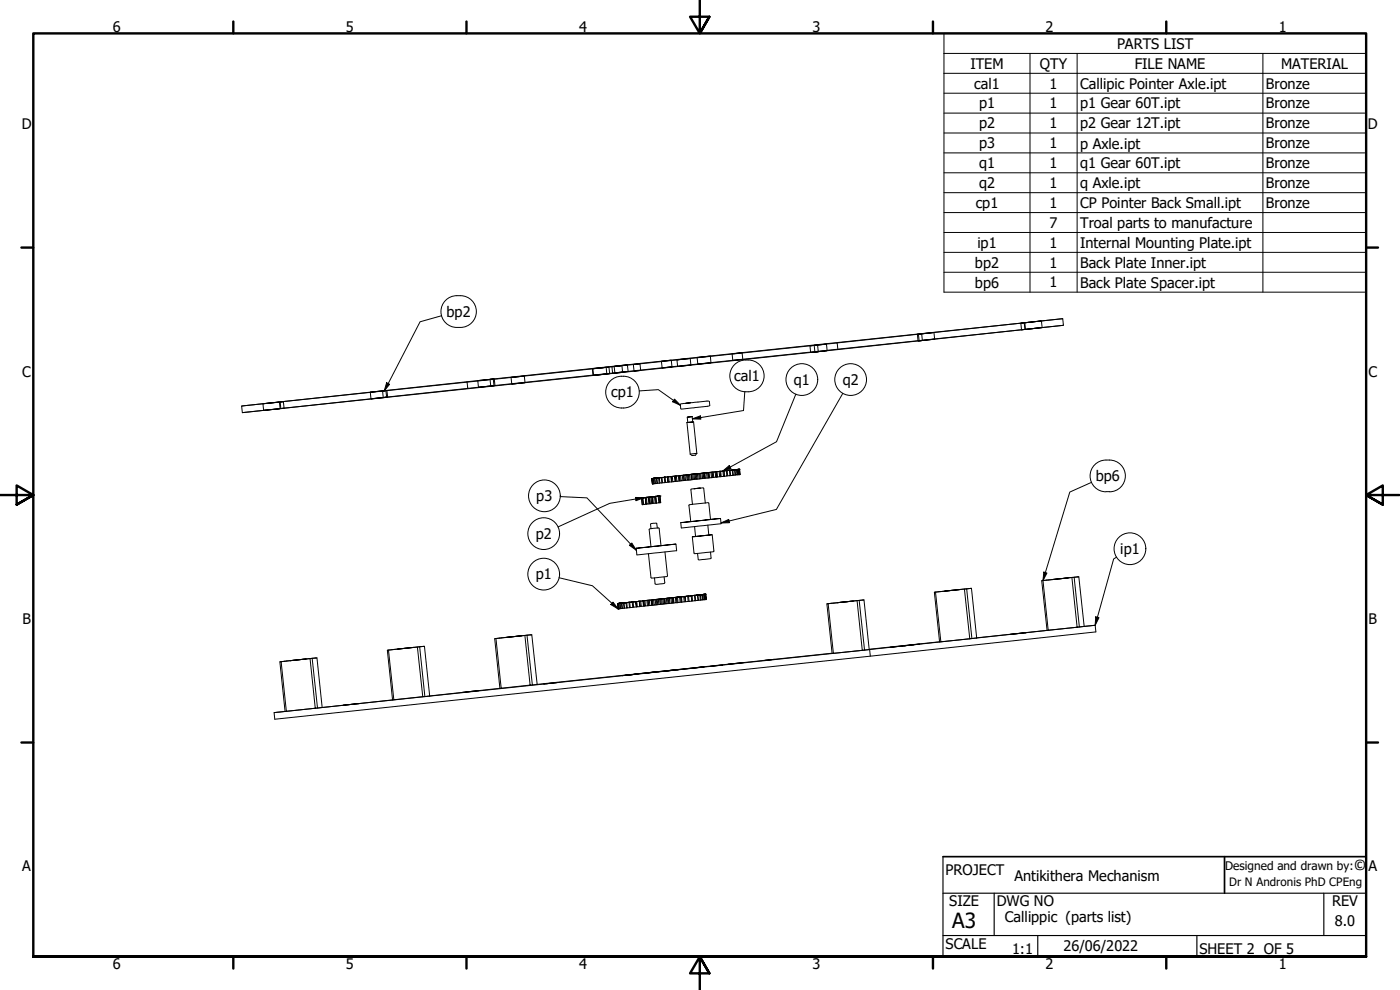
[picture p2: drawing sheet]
<svg xmlns="http://www.w3.org/2000/svg" width="420mm" height="297mm" viewBox="0 0 420 297" stroke-linecap="round" stroke-linejoin="round" font-family="sans-serif">
<!-- layer: Visible (ANSI) -->
<g fill="none" stroke="#000" stroke-width=".3">
<path d="M280.3 99.8l.2 2M306.4 97l.9-.2zM306.4 97l.2 2M306.6 99l1-.2zM307.4 96.8l.2 2M307.6 96.8l.2 2M307.6 96.8l4.9-.5zM307.8 98.8l4.9-.5zM312.5 96.3l.3 2M318.9 95.6l-67.7 7.3M319.2 97.6l-178.8 18.9-.2-2-67.7 7.3M111.1 117.7l.2 2"/>
<path d="M111.2 117.7l4.9-.5zM111.4 119.7l4.9-.5zM114.8 117.3l1-.1zM114.8 117.3l.2 2M115 119.3l1-.1zM115.8 117.2l.2 2M116.1 117.2l.2 2M140.4 116.5l-67.7 7.3M143.4 114.2l.2 2M143.4 114.2l4.9-.5zM143.6 116.2l4.9-.5zM147.1 113.8l.9-.1z"/>
<path d="M147.1 113.8l.2 2M147.3 115.8l1-.1zM148 113.7l.3 2M148.3 113.7l.2 2M153.4 113.2l.2 2M153.4 113.2l4-.4zM153.6 115.2l4-.4zM157.4 112.8l.2 2M177.8 110.6l.2 2M177.8 110.6l4.9-.5zM177.9 110.6l.2 2M178 110.6l3.9-.4z"/>
<path d="M178 112.6l4.9-.5zM178.2 112.6l3.9-.4zM181.9 110.2l.2 2M182.8 110.1l.2 2M183.6 110l.3 2M183.7 110l2.9-.3zM183.9 112l3-.3zM184.3 109.9l.2 2M184.4 109.9l3.9-.4zM184.6 111.9l3.9-.4zM186.6 109.7l.3 2M188.3 109.5l.2 2"/>
<path d="M190.1 109.4l.2 2M190.1 109.3l2-.1zM190.3 111.3l2-.1zM192.1 109.2l.2 2M198.5 108.4l3-.3zM198.5 108.4l.2 2M198.7 110.4l3-.3zM201.5 108.1l.2 2M203.2 108l.2 2M203.2 108l3.9-.4zM203.4 110l3.9-.5zM207.1 107.6l.2 1.9"/>
<path d="M209.2 107.3l.2 1.9M209.3 107.3l3.9-.5zM209.4 109.2l4-.4zM213.2 106.8l.2 2M219.7 106.2l.2 1.9M219.8 106.2l2.9-.3zM220 108.1l2.9-.2zM222.7 105.9l.2 2M243.1 103.8l.2 2M243.1 103.7l4.9-.5zM243.3 105.7l4.9-.5zM244.3 103.6l1-.1z"/>
<path d="M244.3 103.6l.3 2M244.6 105.6l.9-.1zM245.4 103.5l.2 2M248 103.2l.2 2M251.5 104.9l67.7-7.3-.3-2-178.7 18.9M275.3 100.3l.2 2M275.4 100.3l4.8-.5zM275.5 102.3l5-.5zM275.6 100.3l1-.2zM275.6 100.3l.2 2M275.8 102.3l1-.2zM276.6 100.1l.2 2"/>
<path d="M72.5 121.8l178.7-18.9 .3 2-178.8 18.9zM78.9 121.1l.2 2M79 121.1l4.8-.5zM79.2 123.1l4.8-.5zM83.9 120.6l.2 2M84.1 120.6l.9-.1zM84.1 120.6l.2 2M84.3 122.6l1-.1zM85 120.5l.3 2M204.3 121.1l8.4-.8 .2 .2 .1 1.2-.7 .2-7.9 .9-.2-1.4zM205.8 121l1.5-.2zM206.2 126.8l1.9-.2z"/>
<path d="M206.2 126.8l.9 9.5M206.2 125.2l1.5-.2zM206.2 125.2l.2 1.6M207.7 125l.2 1.6M208.2 126.6l.9 9.4M209.1 136l-2 .3M209.1 136a1.26 1.26 0 0 1-2 .3M192.5 149.4l.2 2h.3M192.5 149.4l.2 2M192.7 151.4h.1M192.8 149.4l.5-.1-.8 .1M192.8 149.4l.2 2"/>
<path d="M192.8 149.4h.2M192.9 149.4l.4-.1-.8 .1M192.9 149.4h.1M193 149.4l.2 2 .7-.1M193 151.4h.2M193.3 149.3h.1M193.7 149.3l.2 2zM193.8 149.3l3-.3zM193.9 149.3l-1 .1M193.9 149.3h.1M194 149.3l-1 .1M194 149.3l.2 1.9h.5"/>
<path d="M194.2 151.2l-.3 .1M194.8 149.2l.2 2h-.3l-.2-2M195 149.2l-1 .1M195 149.2l.2 2h-.2M195.4 149.1l.2 2h.2M195.4 158.6l-.6 .3 .6 5.1M195.4 149.1l-.4 .1M195.6 151.1l-.4 .1M195.6 149.1l-1.7 .2M195.6 143.6l.7-.1zM195.6 143.6l.2 1.6-.2-1.6M195.7 143.6l.7-.1-.7 .1"/>
<path d="M195.7 143.6l.2 1.6M195.7 143.6h.1M195.7 149.1l1.1-.1zM195.8 145.2h.1M195.8 143.6l.2 1.5h.2M195.9 149l.2 2-.3 .1-.2-2M196 145.1l-.1 .1M196 143.5h.6l-.8 .1M196 143.5h.1M196 143.5l.2 1.6M196.1 143.5l.2 1.6h.3M196.2 149h.5z"/>
<path d="M196.2 145.1h.1M196.3 143.5h.1M196.4 149l-1 .1M196.4 149l.2 2h-.5M196.4 143.5h.5h-.8M196.4 143.5h.1M196.4 143.5l.2 1.6M196.4 143.5h.2M196.5 143.5h.1M196.6 143.5l.1 1.6h.4M196.6 145.1h.1M196.6 149l-1 .1"/>
<path d="M196.6 149h.4M196.7 149h.1M196.7 149l.2 1.9M196.7 149h-.3M196.8 149l.1 1.9M196.8 143.5h.1M196.9 150.9l-.3 .1M197 149h.1M197 143.5l.4-.1-.8 .1M197 143.5h.1M197 143.5l.1 1.6M197.1 143.5l.2 1.5h.5"/>
<path d="M197.3 158.4l-1.9 .2M197.3 158.4l.5 .2 .6 5.1M197.3 158.4l-.3-1.4h-.9l-.8 .2 .1 1.4M197.3 143.4h.1M197.3 145l-.2 .1M197.4 148.9h.1M197.4 148.9l-.8 .1 .4-.1M197.5 148.9h-.5M197.5 148.9l-.8 .1M197.5 148.9l.2 2h-.7M197.5 148.9h.2M197.7 143.4l.3-.1-.9 .2"/>
<path d="M197.7 143.4h.1M197.7 143.4l.1 1.6M197.7 143.4h.2M197.7 150.9h.3M197.9 148.8l-.6 .1 .8-.1-.8 .1h.4M197.9 148.8l-1.1 .2h.2M197.9 148.8h.1M197.9 143.4h.1M197.9 143.4l.1 1.5h.6M198 144.9l-.2 .1M198.1 148.8l.1 2-.2 .1-.3-2M198.1 148.8h.1"/>
<path d="M198.1 148.8l.1 2M198.5 143.3l.3-.1-1 .2M198.5 143.3h.1M198.5 143.3l.1 1.6M198.5 143.3h.2M198.6 143.3h.1M198.7 143.3l.1 1.6 .7-.1M198.8 144.9h-.2M199.3 143.2h.3l-.9 .1M199.3 143.2h.1M199.3 143.2l.2 1.6M199.4 143.2h.1"/>
<path d="M199.6 143.2l-.9 .1M199.6 143.2l.2 1.6 .7-.1M199.6 143.2h-.3M199.8 144.8h-.3M200.3 143.1l.2 1.6-.1-1.6M200.4 143.1h.1l-1.2 .1M200.4 143.1h.1l-.9 .1M200.4 143.1h.1M200.4 143.1h.2M200.7 143.1l.1 1.5h.7M200.8 144.6l-.3 .1M201.3 143l.2 1.6v-1.6"/>
<path d="M201.5 143l-.9 .1M201.5 143h.1M201.6 144.6h.3M201.8 142.9l.1 1.7 .7-.1M201.8 142.9l-.3 .1M202.4 142.9l.2 1.6 .2-.1-.2-1.5M202.6 142.9h-.8M202.6 142.9h.1M202.6 142.9l.2 1.5h.4M202.9 142.8l-.3 .1M203 142.8l.2 1.6 .6-.1M203.8 142.7h.1"/>
<path d="M203.9 142.7l.1 1.6h.4M203.9 142.7l-1 .1M203.9 142.7l.2 1.6h-.3l-.2-1.5M204.3 142.7l.1 1.6 .5-.1M204.3 142.7h-.4M204.3 156.8l11.9-1.2zM205.1 142.6l.2 1.6h-.4l-.1-1.6M205.2 142.6l-1 .1M205.2 142.6l-.9 .1M205.2 142.6l.1 1.6M205.2 142.6h.4M205.6 142.6l.1 1.5h.5"/>
<path d="M205.7 144.1l-.3 .1M205.8 142.5l6-.6zM206 142.5l.2 1.6 .3-.1-.1-1.5M206.4 142.4l1.3-.1zM206.5 142.4l-1.3 .2M206.6 142.4l-1 .2M206.6 142.4l.2 1.6h-.3M206.9 142.4l.2 1.6M206.9 142.4h-.4M207.1 144h-.3M207.5 144h-.4M207.6 142.3l.2 1.6-.3 .1-.2-1.6"/>
<path d="M207.8 151.3l-.9 .1-.1 .2 .5 4.9M207.9 142.3l1.6-.2zM207.9 142.3l-1 .1M207.9 142.3l.2 1.6h-.3M208.2 142.3l-1.3 .1M208.3 142.3l.1 1.5h.4M208.3 146.6l1.9-.1zM208.3 142.3h-.4M208.4 142.2h.6zM208.4 143.8l-.3 .1M208.4 158l.3 3M209 142.2l.1 1.6h-.3l-.2-1.6"/>
<path d="M209 142.2h.1M209.3 142.1l-1 .2M209.3 142.1l-1.1 .2M209.3 142.1l.2 1.6-.4 .1M209.7 142.1l.1 1.6h.3M209.7 142.1h-.4M209.8 143.7h-.3M210.3 142.1l.1 1.5-.3 .1-.2-1.6M210.7 142l-1.4 .1M210.7 142l-1 .1M210.7 142l.2 1.6h-.5M211 142l.2 1.5h.2"/>
<path d="M211 142h-.3M211.2 143.5l-.3 .1M211.2 141.9l.2 1.6h.3l-.2-1.6M211.7 150.9l-3.9 .4M211.7 150.9l.8-.1 .2 .2 .5 4.9M211.7 150.9l-.6-4.5-3.6 .3 .3 4.6M212 141.8l-1 .2M212 141.8l.2 1.7h-.5M212 141.8h.4M212.4 141.8l.3 1.6M212.4 157.6l.3 3M212.6 143.4l-.4 .1"/>
<path d="M212.8 141.8l.2 1.6h-.3l-.2-1.6M213.4 141.7l-1 .1M213.4 141.7l.1 1.6-.5 .1M213.7 141.7l-1.7 .1M213.7 141.7l.2 1.6M213.7 141.7h-.3M213.7 141.7h.1M213.8 143.3h-.3M214 141.6l.2 1.6-.3 .1M214.6 141.6l-.9 .1M214.6 141.6l.2 1.6h-.6M214.8 143.2h.3"/>
<path d="M214.9 141.5l-1.2 .2M214.9 141.5l.2 1.7M214.9 141.5h.1M214.9 141.5l-.3 .1M215.2 141.5l.1 1.6-.2 .1M215.8 141.5h-.9M215.8 141.5l.2 1.5-.7 .1M216 143h.3M216.1 141.4h.1M216.1 141.4l.2 1.6M216.1 141.4l-.3 .1M216.2 155.6l.2 1.5-10.4 1.2-1.5 .1-.2-1.6"/>
<path d="M216.3 141.4l.2 1.6h-.2M217 141.3l-.9 .1M217 141.3l.1 1.6-.6 .1M217.2 141.3l-1.1 .1M217.2 141.3h.1M217.2 141.3l.2 1.6M217.2 141.3h-.2M217.3 141.3l.1 1.6M217.4 142.9h-.3M218 141.2l-1 .1h.2M218 141.2l.1 1.6-.6 .1M218 141.2h.2"/>
<path d="M218.2 141.2h.1M218.2 141.2l-1.2 .1h.2M218.4 142.8h-.3M218.9 141.1l-.9 .1M218.9 141.1l-.9 .1h.2M218.9 141.1l.2 1.6-.7 .1-.2-1.6M218.9 141.1h.2M219 141.1h.1M219.1 141.1h.1M219.1 141.1h-.2M219.3 142.7h-.2M219.7 141l-.9 .1h.3"/>
<path d="M219.7 141h.1M219.8 141l-1 .1h.3M219.8 141l.1 1.6-.6 .1-.2-1.6M219.8 141h.1M219.9 141h.1M219.9 141h-.2M220.1 142.6h-.2M220.3 141h.1M220.4 141l-.9 .1 .4-.1M220.4 141h-.9h.4M220.4 141l.2 1.6h-.5l-.2-1.6M220.4 141h.2"/>
<path d="M220.6 141h.1M220.7 141h.1M220.8 142.5l-.2 .1M221 140.9l-.9 .1h.5M221 140.9l.2 1.6h-.4l-.2-1.5M221 140.9h.1M221.1 140.9h.1M221.2 140.9l.7-.1 .2 1.6-.3-1.6zM221.2 142.5h.1M221.2 140.9h.1M221.3 140.9l.7-.1zM221.4 140.9l-.8 .1 .5-.1"/>
<path d="M221.4 140.9l.2 1.5-.3 .1-.2-1.6M221.5 140.8l-.5 .1 .7-.1M221.5 140.8l.2 1.6h.2l-.2-1.6M221.5 140.8h.1M221.5 140.8l-.1 .1M221.6 142.4h.1M221.7 140.8h.1M221.8 140.8h.1M222 140.8l.1 1.6M222 140.8h.1M222 142.4h-.1M190.9 164.5l11.9-1.2z"/>
<path d="M195.7 180l.2 1.6h-.3l-.2-1.6M195.8 180l-.9 .1M195.8 180l.1 1.6M196.1 179.9l4.9-.5zM196.2 179.9l.1 1.7 .5-.1M196.2 179.9l-.4 .1M197 179.9l.1 1.6h-.3l-.2-1.6M197.2 179.9h-1M197.2 179.9l.2 1.5-.3 .1M197.6 179.8l.1 1.6 .4-.1M197.6 179.8l-.4 .1M198.3 179.7l.2 1.6h-.4l-.1-1.5"/>
<path d="M198.6 179.7l-1 .1M198.6 179.7l.2 1.6h-.3M199 179.6l.1 1.7 .3-.1M199 179.6l-.4 .1M199.3 179.6l.1 1.6h.3l-.1-1.6M199.3 173.1l.2 1.8-.2 .2-1.8 .2-.9-.1-.2-1.8M199.6 179.6l-4.2 .4M199.6 165.6l.7 7.1-.1 .3-4.7 .5-.9-7.4M200 179.6h-1M200 179.6l.2 1.5-.5 .1M200.3 179.5l.2 1.6h.2M200.3 179.5l-.3 .1"/>
<path d="M200.9 179.4l.1 1.6-.3 .1-.2-1.6M201.3 179.4l-1 .1M201.3 179.4l.2 1.6h-.5M201.5 179.4l2-.2zM201.7 179.4l.3 1.6M201.7 179.4h-.4M202.1 179.3l.2 1.6-.3 .1-.2-1.6M202.6 179.3h.1M202.7 179.3l-1 .1M202.7 179.3l.2 1.5-.6 .1M202.9 163.3l.2 2-11.3 1.1-.7 .1-.2-2M203 179.2l.2 1.6"/>
<path d="M203 179.2l-.3 .1M203.2 179.2l1.7-.2zM203.2 179.2h.1M203.3 179.2l.2 1.6h-.3M203.6 179.1h.1M203.9 179.1l-4.3 .5M203.9 179.1h.1M204 179.1l-1 .1M204 179.1l.1 1.6-.6 .1M204.3 179.1l.2 1.6M204.3 179.1h-.3M204.5 179.1l.2 1.6h-.2"/>
<path d="M205.1 179l-1.2 .1M205.1 179h.1M205.2 179l-.9 .1M205.2 179l.2 1.6-.7 .1M205.5 179l.3 1.5-.2-1.5M205.5 179h-.3M206.3 178.9l-1.2 .1M206.3 178.9h.1M206.4 178.9l-1.1 .1h.2M206.4 178.9l.1 1.6h-.7M206.6 178.8h.1M206.6 178.8l-.2 .1"/>
<path d="M207.3 178.8l-1.3 .1h.3M207.3 178.8h.1M207.4 178.8l-1 .1 .2-.1M207.4 178.8l.2 1.6-.8 .1-.2-1.7M207.6 178.8h.1M207.7 178.7l-.3 .1M207.8 161.1l5.9-.7zM208.4 178.6l-1.3 .2h.2M208.4 178.6v.1M208.4 178.6l-1.1 .2 .4-.1M208.4 178.6l.2 1.6-.7 .1-.2-1.6M208.4 178.7h.1"/>
<path d="M208.4 178.6h.2M208.6 178.6l.2 1.6M209.1 178.6h.1M209.2 178.5l-1.3 .2 .5-.1M209.2 178.5h.1M209.3 178.5l-1.1 .2 .4-.1M209.3 178.5l.2 1.7h-.7M209.3 178.5h.2M209.6 178.5l1.1-.1 .1 1.6-.4 .1-.2-1.6zM209.8 178.5h.1M209.8 178.5l-1.1 .1 .5-.1M210 178.5h.1"/>
<path d="M210 178.5h-.2M210 178.5l-1 .1 .5-.1M210 178.5l.2 1.6h-.6l-.1-1.6M210 178.5h.2M210.2 178.5h.1M210.6 178.4h.1M210.8 178.4l-1.4 .1h.6M210.8 178.4h.1M210.8 180h.1M210.9 178.4h.1M211 178.4l-1 .1 .6-.1M211 178.4h.1"/>
<path d="M211.1 178.4h.1M211.2 178.4l-1.1 .1 .7-.1M211.2 178.4l.1 1.5-.4 .1-.1-1.6M211.2 178.3l-.7 .1 1-.1M211.2 178.3l.2 1.6h.3l-.2-1.6M211.2 178.3v.1M211.3 179.9h.1M211.5 178.3h.1M211.6 178.3l-1.2 .1h.7M211.7 179.9h.1M211.7 178.3l-.9 .1 .8-.1M211.7 178.3l-.8 .1 .9-.1"/>
<path d="M211.7 178.3l.2 1.6-.3-1.6M211.7 178.3h.1M211.8 178.3l.2 1.6-.2-1.6M211.8 178.3l-1.1 .1 .8-.1M211.9 179.9h.1M213.2 165.6l.2 2-1.9 .2-1.9 .2-.3-1.9M213.7 160.4l.5 5.1-4.1 .5a1.93 1.93 0 0 1-1.8-.1l-.5-4.8M259.3 180l-11.1 1.2 1.5 14.9 .4-.1M280.8 177.7h-.4M283.5 177.4l4.9-.5zM290.1 176.7l1.4-.2 1.6 14.9-1.4 .2zM290.1 176.7h-.7"/>
<path d="M291.5 176.5l-11.1 1.2 1.6 14.9M313 174.2h-.4M315.8 173.9l4.9-.5zM322.4 173.2l1.4-.2 1.6 14.9-1.5 .2zM322.4 173.2l-.7 .1M323.8 173l-11.2 1.2 1.6 14.9M84.4 198.5l-.4 .1M87.1 198.2l4.9-.5zM93.7 197.5l1.4-.1 1.6 14.9-1.4 .2zM93.7 197.5l-.7 .1M95.1 197.4l-11.1 1.2 1.6 14.9M116.6 195.1h-.4"/>
<path d="M119.3 194.8l4.9-.5zM125.9 194l1.5-.1 1.5 14.9-1.4 .2zM125.9 194l-.6 .1M127.4 193.9l-11.2 1.2 1.6 14.9M148.8 191.6h-.3M151.6 191.3l4.9-.5zM158.2 190.6l1.4-.2 1.6 14.9-1.4 .2zM158.2 190.6l-.7 .1M159.6 190.4l-11.1 1.2 1.5 14.9M185.3 181.1l.3 1.6M185.3 181.1h.1M185.3 181.1l.2 1.6"/>
<path d="M185.4 181.1h.1M185.4 181.1l.9-.1-.8 .1M185.4 181.1l.2 1.6M185.5 181.1l.1 1.6h.2M185.5 182.7h.1M185.5 181.1h.1M185.6 181h1h-.8M185.6 181l-.1 .1M185.6 182.7h.1M185.6 181h.8l-.9 .1M185.6 181l.2 1.7M185.6 181h.1"/>
<path d="M185.7 181h1h-.7M185.7 181l.2 1.7 .3-.1M185.8 182.7h.1M185.8 181h.1M185.8 181h.2M186 181l.2 1.6M186.1 181l.2 1.6h.3M186.1 181h-.1M186.2 181h.1M186.2 182.6h.1M186.3 181l.7-.1-1 .1M186.3 181h.1"/>
<path d="M186.4 181h.1M186.4 181h-.1M186.5 181l.6-.1-1 .1M186.5 181l.1 1.6M186.5 181h.1M186.6 181h.1M186.6 181l.2 1.6 .5-.1M186.6 182.6h.2M186.9 180.9h.6l-1.1 .1M186.9 180.9h.1M186.9 180.9h.2M187 180.9h.1"/>
<path d="M187.1 180.9l.6-.1-1.1 .2M187.1 180.9l.2 1.6M187.3 180.9l.2 1.6 .5-.1M187.3 180.9h-.2M187.3 182.5h.2M187.5 180.9h.1M187.6 180.8h.5l-1 .1M187.6 180.8h.1M187.9 180.8h.5l-1.1 .1M187.9 180.8l.1 1.6M188 182.4h.3M188.1 180.8l.2 1.6 .6-.1"/>
<path d="M188.1 180.8h-.2M188.2 180.8h.1M188.5 180.7h.4l-1.3 .1M188.5 180.7h.1M188.8 180.7h.4l-1.1 .1M188.8 180.7l.1 1.6M188.9 182.3h.2M189 180.7h.1M189 180.7l.1 1.6 .8-.1M189 180.7h-.2M189.4 180.7l.4-.1-1.3 .1M189.4 180.7h.1"/>
<path d="M189.7 180.6h.4l-1.1 .1M189.7 180.6l.2 1.6M189.7 180.6h.3M189.8 180.6h.1M190 180.6l.2 1.6 .8-.1M190.2 182.2h-.3M190.5 180.5h.2l-1.3 .2M190.5 180.5h.1M190.8 180.5l.2 1.6-.2-1.6M190.8 180.5h.3l-1.1 .1M191.1 180.5l.2 1.6 .7-.1M191.1 180.5h-.3"/>
<path d="M191.3 182.1h-.3M191.6 180.4h.2l-1.3 .1M191.6 180.4h.1M191.9 180.4l.1 1.6v-1.6M192 180.4l-.9 .1M192.3 180.4l.1 1.5h.7M192.3 180.4h-.3M192.4 181.9l-.2 .1M192.8 180.3l-1.2 .1M192.8 180.3h.1M193 180.3l.1 1.6 .3-.1-.2-1.5M193.2 180.3l-.9 .1"/>
<path d="M193.2 180.3l.2 1.5h.3M193.5 180.2l.2 1.6h.6M193.5 180.2l-.3 .1M194.1 180.2h.1M194.4 180.1l-1.6 .2M194.4 180.1l.2 1.6M194.5 180.1l-1 .1M194.5 180.1l.2 1.6-.4 .1-.2-1.6M194.9 180.1l.1 1.6 .6-.1M194.9 180.1h-.4M195 181.7h-.3M195.4 180l-1 .1"/>
<path d="M196.3 181.6h-.3M197.7 181.4h-.3M199.1 181.3h-.3M200.5 181.1h-.3M201.8 181h-.3M202.9 180.8h.3M204.5 180.7h-.4M205.7 180.5l-.3 .1M206.5 180.5h.3M207.9 180.3l-.3 .1M208.6 180.2h.2M209.6 180.1l-.1 .1"/>
<path d="M210.2 180.1h.2M212.9 200l4-.5zM218.5 199.3l4.9-.5zM229.4 198.1l3-.2zM248.5 181.1l-.3 .1M249.7 196l-88.5 9.3M251.3 180.8l4.9-.5zM257.9 180.2l1.4-.2 1.6 14.9-1.4 .2zM257.9 180.2h-.7M259.5 195.1l-9.4 .9-1.6-14.9 8.7-.9 1.6 14.9M261 194.9l-178.7 18.9 .2 2 178.7-18.9 67.7-7.3-.2-2-67.7 7.3 .2 2M267.1 194.2l4.9-.5z"/>
<path d="M271.3 193.7l3-.3zM273 193.6l3-.4zM282 192.6l-21.1 2.2M282.4 192.6h-.4M291.7 191.6l-9.3 1-1.6-14.9 8.6-1 1.6 15M303.1 190.4l4.8-.5zM314.2 189.1l-21.1 2.3M314.6 189.1h-.4M323.9 188.1l-9.3 1-1.6-14.9 8.7-.9 1.6 14.9M328.7 187.6l-3.3 .3M85.6 213.5l-3.3 .3M85.9 213.4l-.3 .1"/>
<path d="M95.3 212.5l-9.4 .9-1.5-14.9 8.6-.9 1.6 14.9M103 211.6l4.8-.5zM118.2 210l-21.5 2.3M127.5 209l-9.3 1-1.6-14.9 8.7-1 1.6 14.9M138.9 207.8l4.9-.6zM150 206.5l-21.1 2.3M150.4 206.5h-.4M159.8 205.5l-9.4 1-1.6-14.9 8.7-.9 1.6 14.9M163.2 205.2l3.9-.4zM186.7 202.7l4.4-.4zM187.7 202.6l3.9-.4zM188.6 202.6l2.9-.4z"/>
<path d="M190.8 202.3l7-.8zM192.9 202l3.9-.3zM194.6 201.8l2.9-.3zM197.7 201.5l5.9-.6zM199.4 201.4l2.9-.3zM199.5 201.4l11.9-1.3zM203.2 200.9h.1M208.3 200.4l2.9-.3z"/>
</g>
<!-- layer: Symbol (ANSI) -->
<g fill="none" stroke="#000" stroke-width=".3">
<path d="M283.3 16v-6h126.7v6M283.3 16h126.7v6M283.3 16v71.7h126.7v-65.7M309.1 16v71.7M323.3 16v71.7M379 16v71.7M283.3 22h126.7M283.3 28h126.7M283.3 33.9h126.7M283.3 39.9h126.7M283.3 45.9h126.7M283.3 51.8h126.7"/>
<path d="M283.3 57.8h126.7M283.3 63.8h126.7M283.3 69.8h126.7M283.3 75.7h126.7M132.5 94.7l-6.4 1.8-10.8 20.8M137.1 88.7a4.8 4.8 0 0 0-4.8 4.8 4.8 4.8 0 0 0 4.8 4.7M137.1 88.7a4.9 4.9 0 0 1 5.9 4.8 4.9 4.9 0 0 1-5.9 4.7M283.3 81.7h126.7M116 114.8l.9 .5-1.6 2zM182.9 114.6a5 5 0 0 1 6.6-1 5 5 0 0 1 1.7 6.5 5 5 0 0 1-6.7 1.8 5 5 0 0 1-2.1-6.7zM191.9 117.3l5.7-.4 6.6 4.7M202.4 119.7l1.8 1.9-2.3-1z"/>
<path d="M220.7 109.1a5.2 5.2 0 0 1 5.8-.6 5.2 5.2 0 0 1 2.7 5.1 5.2 5.2 0 0 1-5 4 5.2 5.2 0 0 1-5.1-4 4.8 4.8 0 0 1 1.6-4.5zM223.5 117.5l-.4 5.7-15.3 2.5M238.8 118.3l-5.8 14.2-16.1 8.8M252.9 118l-19.9 34.9-16.6 4M207.8 125.7l2.4-.9 .2 1zM168.1 149l8 .4 14.9 15.7M190.7 149.3h2.6l-2.4 .9zM193.3 149.3l-10.3 1.7-15.5 7.1M216.4 156.9l2.3-1 .2 .9zM216.9 141.3l2-1.6 .5 .9zM327.6 144.7l-6.5 2.9-8.1 26.6M331.9 147.6a4.8 4.8 0 0 1-4.7-5.4 4.8 4.8 0 0 1 5.8-4.2 4.8 4.8 0 0 1 4.7 4.8 4.8 4.8 0 0 1-4.7 4.8"/>
<path d="M331.9 147.5h1.1M167.8 173.3l10 2.5 7.7 6.9M188.9 163.6l.7-.7 1.4 2.2zM313.3 171.6l.9 .3-1.2 2.3zM335.1 167.2l-.9 .5-5.5 19.9M184 180.7l1.5 2-2.2-1.3zM328.8 185.1l1 .2-1.1 2.3z"/>
<circle cx="240.6" cy="113.9" r="4.8"/>
<circle cx="255.3" cy="113.9" r="4.8"/>
<circle cx="163.4" cy="148.8" r="4.8"/>
<circle cx="163.2" cy="172.3" r="4.8"/>
<circle cx="163.2" cy="160.1" r="4.8"/>
<circle cx="339.1" cy="164.6" r="4.8"/>
</g>
<!-- layer: Border (ANSI) -->
<g fill="none" stroke="#000" stroke-width=".72">
<path d="M70 6.5v3.5M140 6.5v3.5M210 0v10l-2.9-5h5.8l-2.9 5 2.9-5M280 6.5v3.5M350 6.5v3.5M6.4 74.3h3.6M410 74.3h3.6M0 148.5h10l-5-2.8v5.7l5-2.9-5 2.9M420 148.5h-10l5-2.8v5.7l-5-2.9 5 2.9M6.4 222.8h3.6M410 222.8h3.6M10 287v-277h400v277h-400h400"/>
<path d="M70 287v3.6M140 287v3.6M212.9 292l-2.9-5 2.9 5h-5.8l2.9-5v10M280 287v3.6M350 287v3.6"/>
</g>
<!-- layer: Title (ANSI) -->
<path d="M283 257h127v30h-127M367.5 257v11" fill="none" stroke="#000" stroke-width=".51"/>
<path d="M283 257v30M283 268h127M298.4 268v12.7M397.3 268v12.7M283 280.7h127M311.4 280.7v6.3M359.2 280.7v6.3" fill="none" stroke="#000" stroke-width=".34"/>
<!-- layer: Symbol (ANSI) -->
<g fill="#000">
<path d="M116 114.8l.9 .5-1.6 2z" fill-rule="evenodd"/>
<path d="M202.4 119.7l1.8 1.9-2.3-1z" fill-rule="evenodd"/>
<path d="M207.8 125.7l2.4-.9 .2 1z" fill-rule="evenodd"/>
<path d="M216.9 141.3l2-1.6 .5 .9z" fill-rule="evenodd"/>
<path d="M190.7 149.3h2.6l-2.4 .9z" fill-rule="evenodd"/>
<path d="M216.4 156.9l2.3-1 .2 .9z" fill-rule="evenodd"/>
<path d="M188.9 163.6l.7-.7 1.4 2.2z" fill-rule="evenodd"/>
<path d="M313.3 171.6l.9 .3-1.2 2.3z" fill-rule="evenodd"/>
<path d="M184 180.7l1.5 2-2.2-1.3z" fill-rule="evenodd"/>
<path d="M328.8 185.1l1 .2-1.1 2.3z" fill-rule="evenodd"/>
</g>
<text font-size="6.3" x="285.8" y="278.5">A3</text>
<text font-size="4.5" x="406.3" y="261.2">©</text>
<g font-size="4.4">
<text x="33.8" y="9.6">6</text>
<text x="103.8" y="9.6">5</text>
<text x="173.8" y="9.6">4</text>
<text x="243.8" y="9.6">3</text>
<text x="313.8" y="9.6">2</text>
<text x="383.8" y="9.6">1</text>
<text x="335.2" y="14.6">PARTS LIST</text>
<text x="291.2" y="20.6">ITEM</text>
<text x="312.1" y="20.6">QTY</text>
<text x="340.5" y="20.6">FILE NAME</text>
<text x="384.5" y="20.6">MATERIAL</text>
<text x="292.4" y="26.6">cal1</text>
<text x="315" y="26.6">1</text>
<text x="324.1" y="26.6">Callipic Pointer Axle.ipt</text>
<text x="379.9" y="26.6">Bronze</text>
<text x="293.8" y="32.5">p1</text>
<text x="315" y="32.5">1</text>
<text x="324.1" y="32.5">p1 Gear 60T.ipt</text>
<text x="379.9" y="32.5">Bronze</text>
<text x="6.5" y="38.8">D</text>
<text x="293.8" y="38.6">p2</text>
<text x="315" y="38.5">1</text>
<text x="324.1" y="38.6">p2 Gear 12T.ipt</text>
<text x="379.9" y="38.5">Bronze</text>
<text x="410.5" y="38.8">D</text>
<text x="293.8" y="44.5">p3</text>
<text x="315" y="44.5">1</text>
<text x="324.1" y="44.6">p Axle.ipt</text>
<text x="379.9" y="44.5">Bronze</text>
<text x="293.8" y="50.4">q1</text>
<text x="315" y="50.4">1</text>
<text x="324.1" y="50.5">q1 Gear 60T.ipt</text>
<text x="379.9" y="50.4">Bronze</text>
<text x="293.8" y="56.5">q2</text>
<text x="315" y="56.4">1</text>
<text x="324.1" y="56.5">q Axle.ipt</text>
<text x="379.9" y="56.4">Bronze</text>
<text x="292.8" y="62.4">cp1</text>
<text x="315" y="62.4">1</text>
<text x="324.1" y="62.5">CP Pointer Back Small.ipt</text>
<text x="379.9" y="62.4">Bronze</text>
<text x="315" y="68.4">7</text>
<text x="324.1" y="68.4">Troal parts to manufacture</text>
<text x="293.3" y="74.3">ip1</text>
<text x="315" y="74.3">1</text>
<text x="324.1" y="74.4">Internal Mounting Plate.ipt</text>
<text x="292.6" y="80.4">bp2</text>
<text x="315" y="80.3">1</text>
<text x="324.1" y="80.4">Back Plate Inner.ipt</text>
<text x="292.6" y="86.3">bp6</text>
<text x="315" y="86.3">1</text>
<text x="324.1" y="86.3">Back Plate Spacer.ipt</text>
<text x="134" y="95.2">bp2</text>
<text x="6.7" y="113">C</text>
<text x="410.7" y="113">C</text>
<text x="183.4" y="119.2">cp1</text>
<text x="220.3" y="114.4">cal1</text>
<text x="238.2" y="115.5">q1</text>
<text x="252.9" y="115.5">q2</text>
<text x="328.8" y="144.4">bp6</text>
<text x="161" y="150.4">p3</text>
<text x="160.8" y="161.7">p2</text>
<text x="336.2" y="166.2">ip1</text>
<text x="160.8" y="173.8">p1</text>
<text x="6.7" y="187.3">B</text>
<text x="410.7" y="187.3">B</text>
<text x="6.7" y="261.5">A</text>
<text x="283.8" y="262.4">PROJECT</text>
<text x="410.7" y="261.5">A</text>
<text x="304.5" y="264.3">Antikithera Mechanism</text>
<text x="284.9" y="272">SIZE</text>
<text x="299.1" y="272">DWG NO</text>
<text x="399.8" y="271.9">REV</text>
<text x="301.6" y="276.5">Callippic (parts list)</text>
<text x="400.6" y="277.8">8.0</text>
<text x="283.8" y="284.7">SCALE</text>
<text x="303.7" y="286.3">1:1</text>
<text x="319.2" y="285.4">26/06/2022</text>
<text x="360" y="286.2">SHEET 2 OF 5</text>
<text x="33.8" y="290.6">6</text>
<text x="103.8" y="290.6">5</text>
<text x="173.8" y="290.6">4</text>
<text x="243.8" y="290.6">3</text>
<text x="313.8" y="290.6">2</text>
<text x="383.8" y="290.6">1</text>
</g>
<text font-size="3.6" x="367.7" y="261.2">Designed and drawn by:</text>
<text font-size="3.5" x="368.9" y="265.9">Dr N Andronis PhD CPEng</text>
</svg>
